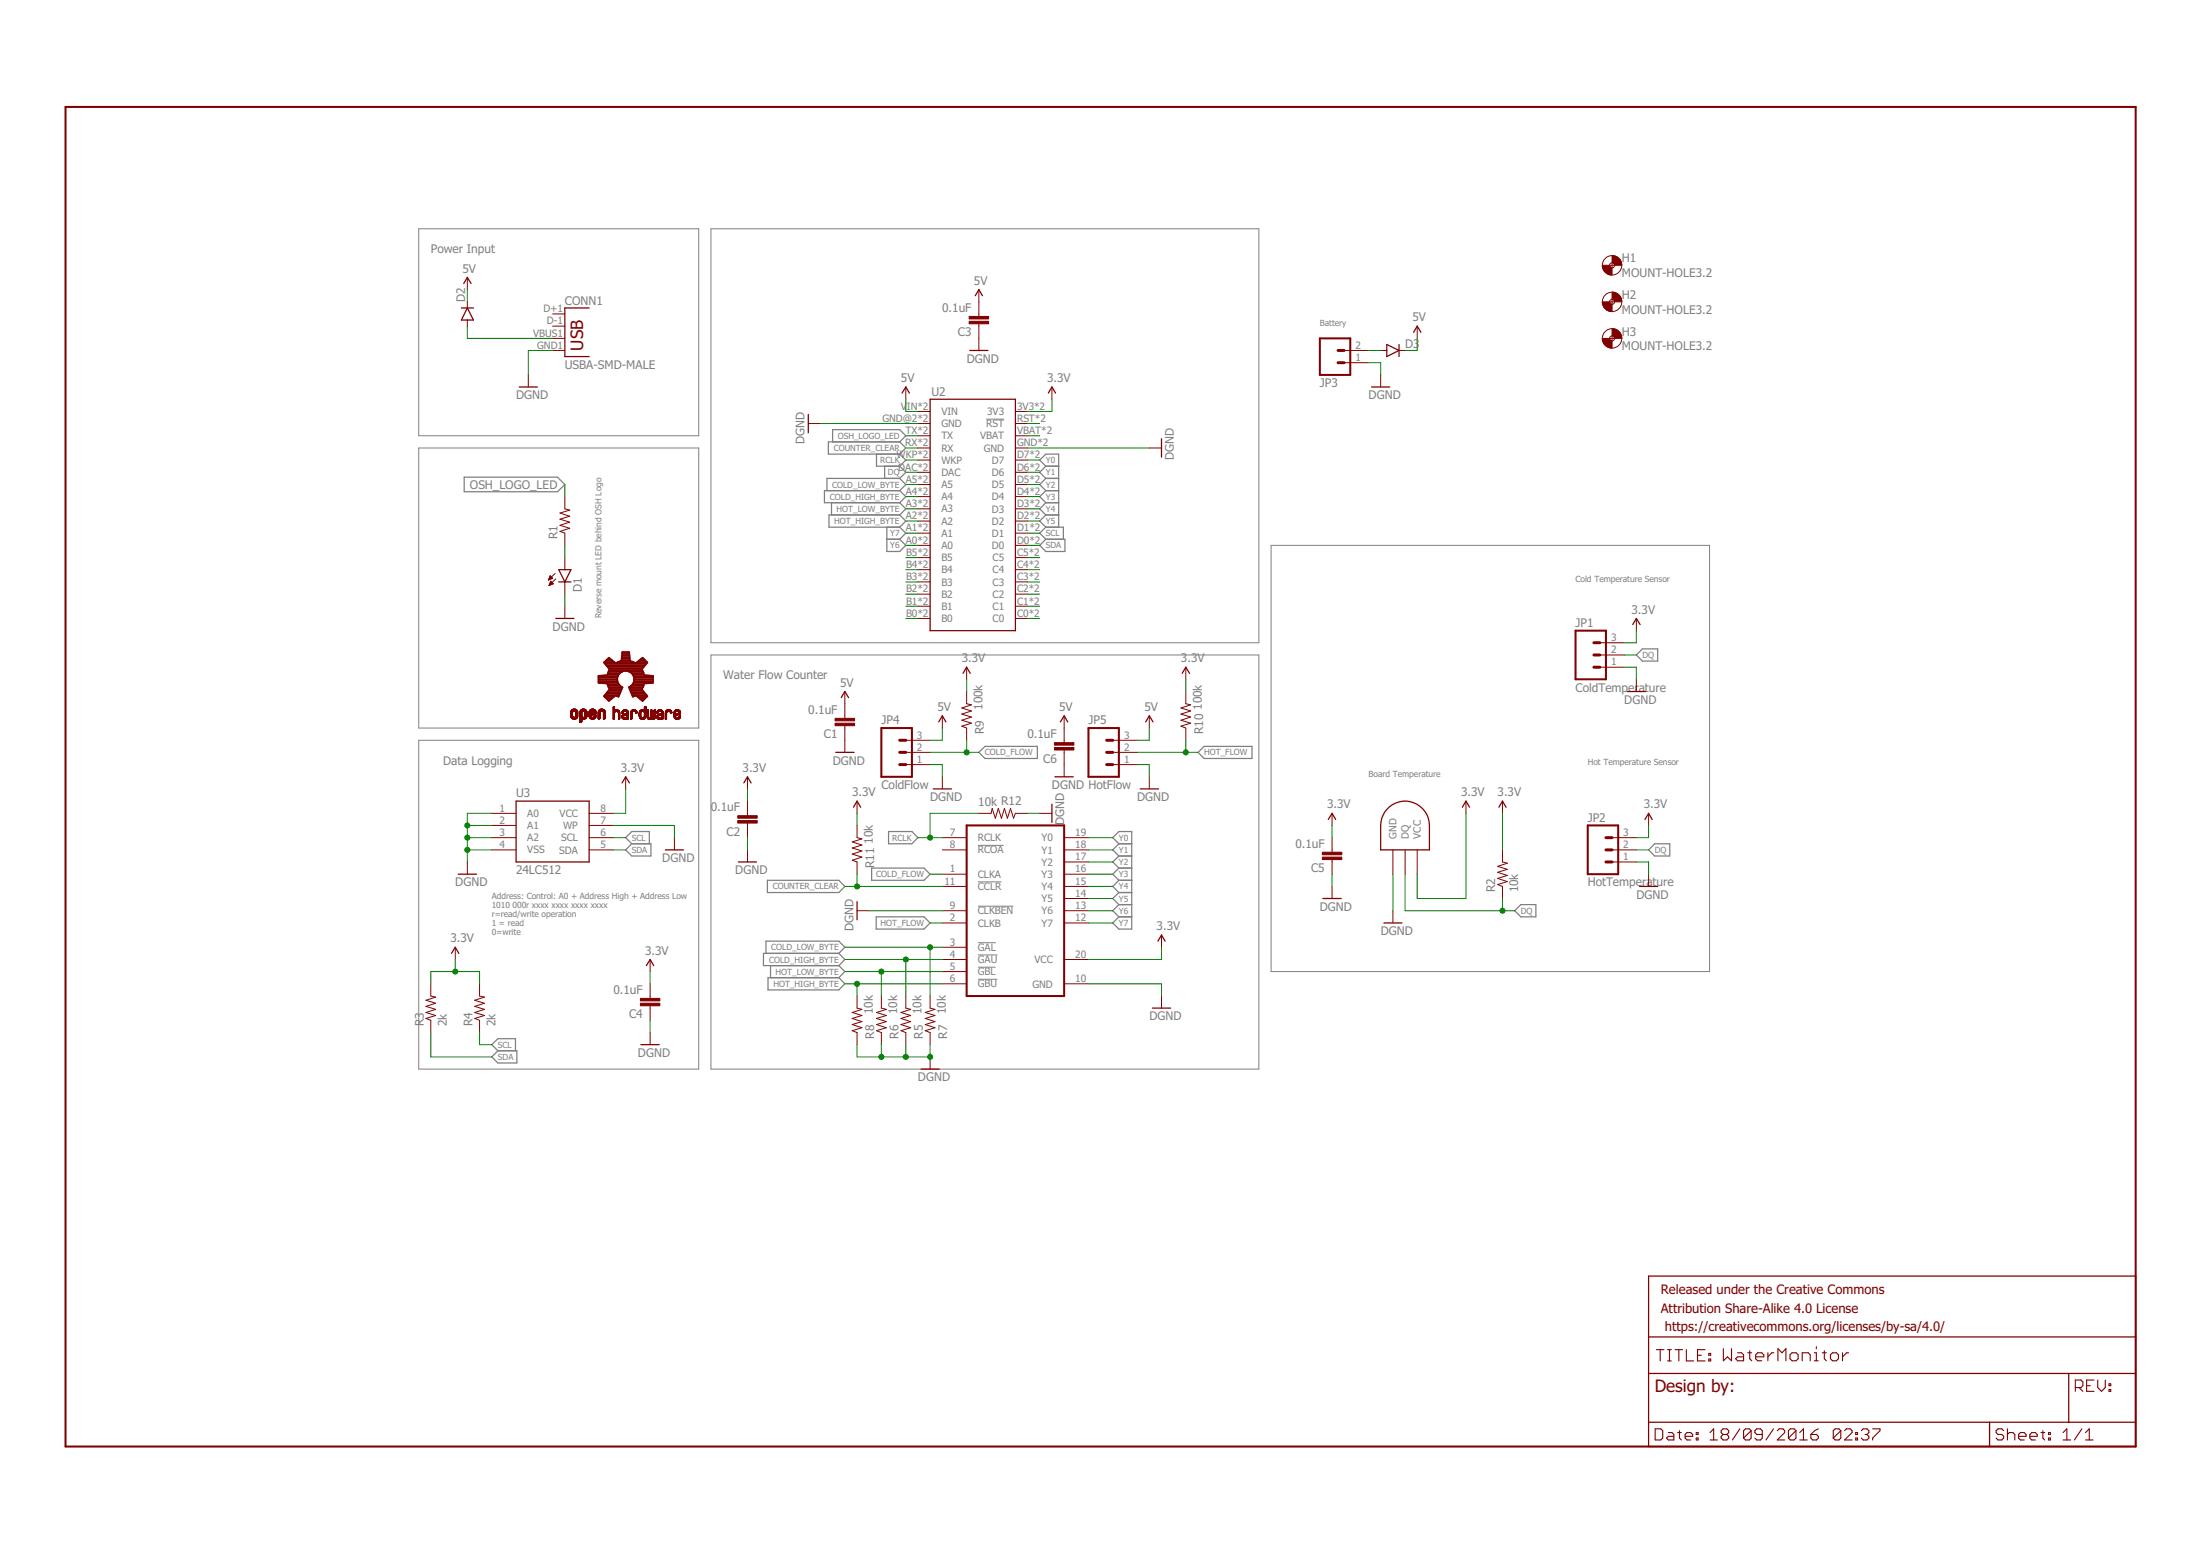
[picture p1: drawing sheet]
<svg xmlns="http://www.w3.org/2000/svg" width="297mm" height="210mm" viewBox="0 0 297 210" stroke-linecap="round" stroke-linejoin="round" font-family="sans-serif">
<g fill="none" stroke="#808080" stroke-width=".14">
<path d="M56.5 30.9h37.8v27.9h-37.8zM96 30.9h74v55.9h-74zM133.2 56.6h2.4M56.5 60.5h37.8v37.8h-37.8zM171.6 73.6h59.2v57.5h-59.2zM56.5 99.9h37.8v44.4h-37.8zM96 88.4h74v55.9h-74zM132 114.1h3.5M132 119h3.2M132 127.3h2.5M132 128.9h2.7M132 130.6h2.4"/>
<path d="M132 132.2h2.7M132 122.3h4.8"/>
</g>
<g fill="none" stroke="#808080" stroke-width=".17">
<path d="M112.4 59.6v-1.6h9.1l.8 .8-.8 .8M121.5 59.6h-9.7v1.7h9.7M121.5 59.6l.8 .9-.8 .8M62.7 64.4h12.6l1 1-1 1h-12.6zM112.3 67.9v1.6M118.3 61.3v1.6h3.2M119.4 62.9v1.7M119.7 72.8h1.8M119.7 71.2v3.2h1.8l.8-.8-.8-.8M121.5 69.5h-9.6v1.7h9.6M121.5 62.9l.8 .9-.8 .8M121.5 64.6h-9.8v1.6"/>
<path d="M121.5 64.6l.8 .8-.8 .8M121.5 66.2h-10.2v1.7h10.2M121.5 66.2l.8 .8-.8 .9M121.5 67.9l.8 .8-.8 .8M121.5 69.5l.8 .8-.8 .9M121.5 71.2l.8 .8-.8 .8M121.5 61.3l.8 .8-.8 .8M140.4 73.6l.8-.8h2.6v1.6h-2.6zM141.2 71.2l-.8 .8 .8 .8M141.2 71.2h2.4v1.6M141.2 64.6h1.7M141.2 62.9h1.7"/>
<path d="M141.2 62.9l-.8-.8 .8-.8h1.7v9.9M141.2 66.2h1.7M141.2 67.9h1.7M141.2 69.5h1.7M141.2 62.9l-.8 .9 .8 .8M141.2 64.6l-.8 .8 .8 .8M141.2 66.2l-.8 .8 .8 .9M141.2 67.9l-.8 .8 .8 .8M141.2 69.5l-.8 .8 .8 .9M220.9 88.4l.9-.8h2v1.6h-2zM84.5 114.7l.8-.8h2.6v1.6h-2.6zM85.3 113.9l-.8-.8 .8-.9h2.4v1.7"/>
<path d="M103.6 118.8h9.7l.8 .9-.8 .8h-9.7zM117.7 117.2h7.1l.8 .8-.8 .8h-7.1zM120 112.2h3.1l.8 .9-.8 .8h-3.1zM132.2 101.6l.8-.8h7.1v1.6h-7.1zM151.1 113.9h1.7M151.1 115.5h1.7M151.1 113.9l-.9-.8 .9-.9h1.7v13.2h-1.7l-.9-.8 .9-.8M151.1 118.8h1.7M151.1 117.2h1.7M151.1 113.9l-.9 .8 .9 .8M151.1 115.5l-.9 .9 .9 .8M151.1 117.2l-.9 .8 .9 .8"/>
<path d="M151.1 118.8l-.9 .9 .9 .8M161.8 101.6l.8-.8h6.4v1.6h-6.4zM223.4 113.9h2v1.6h-2l-.8-.8zM103.4 128.7v-1.7h9.9l.8 .9-.8 .8M103.7 132h9.6l.8 .8-.8 .8h-9.6zM104 130.3v1.7M113.3 128.7h-10.2v1.6h10.2M113.3 128.7l.8 .8-.8 .8M113.3 130.3l.8 .8-.8 .9M118.3 123.8h6.5l.8 .8-.8 .8h-6.5zM151.1 122.1h1.7M151.1 123.8h1.7"/>
<path d="M151.1 120.5h1.7M151.1 120.5l-.9 .8 .9 .8M151.1 122.1l-.9 .8 .9 .9M204.5 122.9l.8-.8h2.1v1.7h-2.1zM66.4 142.7l.8-.9h2.6v1.7h-2.6zM67.2 141.8l-.8-.8 .8-.8h2.4v1.6"/>
</g>
<g fill="none" stroke="#800000" stroke-width=".17">
<path d="M62.6 38.3l.5-.9 .5 .9M131.7 39.9l.5-.8 .5 .8M62.3 41.6h1.6M63.1 41.6l.8 1.6h-1.6zM70.1 52.2h2.5M79.5 41.6h-3.2v6.5h3.2M109.1 55.9v2.5M121.8 53.1l.5-.9 .5 .9M125.6 53.9h11.5v31.2h-11.5zM130.9 47.3h2.5M141.5 53.1l.5-.9 .5 .9M156.8 59.2v2.5"/>
<path d="M185.2 52.2h2.4M187.2 46.5l1.7 .8-1.7 .8zM188.9 46.5v1.6M190.9 44.9l.4-.9 .6 .9M75.4 76.9h1.7l-.8 1.6zM75.4 78.5h1.7M75 83.5h2.5M113.6 94.2l.5-.9 .5 .9M126.7 97.5l.5-.9 .5 .9M130 90.9l.5-.8 .5 .8M143.2 97.5l.5-.9 .5 .9M154.7 97.5l.5-.9 .5 .9"/>
<path d="M159.6 90.9l.5-.8 .5 .8M219.7 93.3h2.5M220.5 84.3l.4-.8 .5 .8M61.9 118h2.4M69.7 108.1h9.8v8.3h-9.8zM84 105.7l.5-.8 .5 .8M89.8 114.7h2.5M99.7 116.4h2.5M100.4 105.7l.5-.8 .5 .8M112.8 101.6h2.5M115.2 109l.5-.9 .5 .9M126 106.5h2.5"/>
<path d="M142 108.5v2.5M142.4 104.9h2.5M153.9 106.5h2.5M179.3 110.6l.6-.8 .4 .8M187.3 109.2a3.3 3.3 0 0 1 3.6-.8 3.3 3.3 0 0 1 2.1 3v3.3h-6.6v-3.3a3.3 3.3 0 0 1 .9-2.2zM197.4 109l.5-.9 .5 .9M202.4 109l.5-.9 .4 .9M221.4 119.7h2.4M222.1 110.6l.5-.8 .5 .8M61 128.7l.5-.8 .5 .8M87.3 130.3l.5-.8 .5 .8M115.7 121.7v2.5"/>
<path d="M155.6 136.1h2.5M156.3 127l.5-.8 .5 .8M178.6 121.3h2.5M186.8 124.6h2.5M86.5 141h2.5M124.4 144.3h2.4M222.6 172.3h65.8v23h-65.8zM222.6 185.4h65.8M222.6 192h65.8M222.6 180.5h65.8M268.6 192v3.3M279.3 185.4v6.6"/>
</g>
<g fill="none" stroke="#800000" stroke-width=".14">
<path d="M63.1 37.4v1.7M132.2 39.1v3.6M217.3 35.8h.7M217.7 35.5v.6M63.1 40.7v.9M63.1 43.2v.8M71.3 50.6v1.6M74.6 42.4h1.7M74.6 44h1.7M74.6 45.7h1.7M74.6 47.3h1.7M109.1 57.2h1.7"/>
<path d="M122.3 52.2v1.7M123.9 57.2h1.7M123.9 55.5h1.7M123.9 58.8h1.7M132.2 43.7v3.6M137.1 57.2h1.6M137.1 55.5h1.6M137.1 58.8h1.6M142 52.2v1.7M181.5 47.3h3.3M181.5 49h3.3M186.4 47.3h.8"/>
<path d="M186.4 50.6v1.6M188.9 47.3h.8M191.3 44v1.7M217.3 45.7h.7M217.3 40.7h.7M217.7 40.4v.7M217.7 45.3v.7M74 78.3h.1M74.1 78.2h.2M74.1 78.1h.3M74.1 79h.1M74.1 78.1h.5"/>
<path d="M74.2 78h.4M74.2 79h.1M74.2 77.9h.3M74.2 78.9h.3M74.2 78.8h.5M74.2 77.9h.2M74.3 77.8h.1M74.3 78.7h.4M74.3 77.7h.1M74.3 78.7h.3M74.3 77.7l-.3 .6M74.3 77.7l.3 .4-.6 .2"/>
<path d="M74.3 78.6h.2M74.3 78.5h.1M74.4 78.5l-.3 .5M74.4 78.5l.3 .3-.6 .2M74.4 78.5h.1M75 77.4l-1 .9M75 78.1l-.9 .9M76.3 67v1.7l.6 .2-1.3 .4 1.3 .4-1.3 .4 1.3 .4-1.3 .4 1.3 .4-1.3 .4 .7 .3v1.6M76.3 75.3v1.6M76.3 78.5v1.7M123.9 60.5h1.7M123.9 62.1h1.7"/>
<path d="M123.9 63.8h1.7M123.9 65.4h1.7M123.9 67h1.7M123.9 68.7h1.7M123.9 70.3h1.7M123.9 72h1.7M123.9 73.6h1.7M123.9 75.3h1.7M123.9 76.9h1.7M123.9 78.5h1.7M137.1 60.5h1.6M137.1 62.1h1.6"/>
<path d="M137.1 63.8h1.6M137.1 65.4h1.6M137.1 67h1.6M137.1 68.7h1.6M137.1 70.3h1.6M137.1 72h1.6M137.1 73.6h1.6M137.1 75.3h1.6M137.1 76.9h1.6M137.1 78.5h1.6M155.2 60.5h1.6M76.3 81.8v1.7"/>
<path d="M77.1 96.7l.3 .1M77.1 96.7h.2M77.1 96.6h.2M77.1 96.5h.2M77.1 96.4h.2M77.1 96.3h.2M77.1 96.2h.2M77.1 96.1h.2M77.1 96.1h.3M77.1 96.8h.4M77.1 96.8h.3M77.1 96h.3"/>
<path d="M77.1 96.8h.9M77.1 95.9h.8M77.2 96.9h.7M77.2 95.9h.7M77.2 97h.7M77.2 95.8h.7M77.2 95.8h.6M77.3 97h.5M77.3 95.8h.5M77.4 95.7h.3M77.4 97.1h.3M77.4 96h-.3"/>
<path d="M77.6 96h.4M77.7 96.8h.3M77.7 96.1h.3M77.7 96h.3M77.7 96.7h.3M77.7 96.6h.3M77.7 96.5h.3M77.7 96.4h.3M77.7 96.3h.3M77.7 96.2h.3M78 96.9h-.9M78 95.9l-.9 .1"/>
<path d="M78 96.8h-.4M78.3 97.5h.2M78.3 97.4h.2M78.3 97.3h.2M78.3 97.2h.2M78.3 97.1h.2M78.3 97.1h.3M78.3 97h.8M78.3 96.9h.8M78.3 96.9h.9M78.3 96.8h.9M78.3 96.8h.4"/>
<path d="M78.3 96.8h.3M78.3 96.7l.3 .1M78.3 96.7h.3M78.3 96.6h.2M78.3 96.5h.2M78.3 96.4h.2M78.3 96.3h.2M78.3 96.2h.2M78.3 96.1h.2M78.3 96.1h.3M78.3 97.5h.1M78.3 96h.3"/>
<path d="M78.4 95.9h.8M78.4 95.9h.7M78.4 95.8h.7M78.5 95.8h.6M78.5 97.5h-.2M78.5 95.8h.5M78.6 95.7h.4M78.6 97.1h.3M78.7 96h-.4M78.8 96.8h.4M78.9 96h.3M78.9 96.8h.3"/>
<path d="M79 96.7h.2M79 96.1h.2M79 96.6h.2M79 96.5h.2M79 96.4h.2M79 96.3h.2M79 96.2h.2M79 97h-.7M79.1 97h-.8M79.2 95.9l-.9 .1M79.5 96.8h.4M79.5 96.7l.3 .1"/>
<path d="M79.5 96.7h.3M79.5 96.6h.3M79.5 96.6h.4M79.5 96.5h.5M79.5 96.4h.7M79.5 96.4h.9M79.5 96.3h.3M79.5 96.2h.3M79.5 96.1h.3M79.5 96h.4M79.6 96.8h.3M79.6 96.8h.8"/>
<path d="M79.6 96h.9M79.6 95.9h.8M79.6 96.9h.8M79.7 96.9h.6M79.7 95.9h.7M79.7 97h.6M79.7 95.8h.6M79.8 97h.4M79.8 95.8h.4M79.8 96.2h-.3M79.8 96.3h.7M79.8 95.7h.4"/>
<path d="M79.9 97.1h.2M79.9 96h-.3M79.9 96.6h-.4M79.9 96.3h.6M80 96.2h.5M80.1 96.5h-.6M80.1 96.2h.4M80.1 96h.4M80.2 96.8h.3M80.2 96.2h.3M80.2 96.1h.3M80.2 96h.3"/>
<path d="M80.2 96.5h-.7M80.2 96.7h.3M80.2 96.6h.3M80.3 96.5h.2M80.3 96.4h-.8M80.4 96.9h-.8M80.5 96.8h-.4M80.5 96.3l-1 .1M80.5 96.7l-.3 .1M80.8 97h.2M80.8 96.9h.2M80.8 96.8h.2"/>
<path d="M80.8 96.7h.2M80.8 96.6h.2M80.8 96.5h.2M80.8 96.4h.2M80.8 96.3h.2M80.8 96.2h.2M80.8 96.1h.2M80.8 97.1h.1M80.8 96h.3M80.9 95.9h.8M80.9 95.9h.7M80.9 95.8h.7"/>
<path d="M80.9 95.8h.6M81 95.8h.5M81 97h-.2M81.1 96.1h-.3M81.1 95.7h.3M81.2 96h-.4M81.3 96h.4M81.4 96h.3M81.4 96.1h.3M81.5 97h.2M81.5 96.9h.2M81.5 96.8h.2"/>
<path d="M81.5 96.7h.2M81.5 96.6h.2M81.5 96.5h.2M81.5 96.4h.2M81.5 96.3h.2M81.5 96.2h.2M81.5 97.1h.1M81.7 97h-.2M81.7 95.9l-.9 .1M82.8 97.1h.1M82.8 95.5h.2M82.8 97h.2"/>
<path d="M82.8 96.9h.2M82.8 96.8h.2M82.8 96.7h.2M82.8 96.6h.2M82.8 96.5h.2M82.8 96.4h.2M82.8 96.3h.2M82.8 96.2h.2M82.8 96.1h.2M82.8 96h.3M82.8 95.9h.8M82.8 95.9h.7"/>
<path d="M82.8 95.8h.6M82.8 95.8h.2M82.8 95.7h.2M82.8 95.6h.2M82.8 95.4h.2M82.9 95.4h.1M83 97h-.2M83.1 96.1h-.3M83.1 95.8h.3M83.2 96h-.4M83.3 96h.3M83.4 96h.2"/>
<path d="M83.4 96.1h.3M83.5 96.2h.2M83.5 97.1h.1M83.5 97h.2M83.5 96.9h.2M83.5 96.8h.2M83.5 96.7h.2M83.5 96.6h.2M83.5 96.5h.2M83.5 96.4h.2M83.5 96.3h.2M83.6 95.9l-.8 .1"/>
<path d="M83.7 97h-.2M84 96.9h.2M84 96.8h.2M84 96.7h.2M84 96.3h.1M84 96.2h.1M84 96.2h.2M84 96.9h.5M84 96.6h.3M84 96.1h.2M84 96h.3M84 97h.5"/>
<path d="M84 96.5h.5M84.1 96h.7M84.1 97h.5M84.1 96.3h-.1M84.1 95.9h.6M84.2 96.7l-.2 .1M84.2 95.9h.5M84.2 97.1h.3M84.2 95.8h.4M84.2 96.4h.7M84.3 96.6h-.3M84.3 97.1h.1"/>
<path d="M84.3 95.8h.2M84.4 97.1h.1M84.4 96.4h.5M84.4 96h-.4M84.4 96.6h-.4M84.5 96h.3M84.5 96.3h.4M84.6 96.1h.2M84.6 96h.2M84.6 96.5h-.5M84.6 96.3h.3M84.6 96.2h.3"/>
<path d="M84.6 96.5h.3M84.7 97h.2M84.7 96.9h.2M84.7 96.8h.2M84.7 96.7h.2M84.7 96.6h.2M84.7 96.5h.2M84.7 96.2h.2M84.8 97.1h-.1M84.8 97h-.1M84.9 96.5h-.8M85.1 97.1h.1"/>
<path d="M85.1 97h.2M85.1 96.9h.2M85.1 96.8h.2M85.1 96.7h.2M85.1 96.6h.2M85.1 96.5h.2M85.1 96.4h.2M85.1 96.3h.2M85.1 96.2h.2M85.2 96.1h.2M85.2 96h.2M85.2 96h.8"/>
<path d="M85.3 95.9h.6M85.3 97h-.2M85.3 95.9h.5M85.4 96.1h-.3M85.4 95.8h.4M85.4 96.1h-.2M85.5 95.8h.2M85.6 96h-.4M85.6 96h.4M85.7 96h.3M85.7 96.1h.3M85.8 96.1h.2"/>
<path d="M85.8 96.2h.2M85.9 96.3h.1M86 96.2h-.2M86.3 96.7h.2M86.3 96.6h.2M86.3 96.5h.2M86.3 96.4h.2M86.3 96.3h.2M86.3 96.2h.2M86.3 96.8h.2M86.3 96.8h.3M86.3 96.1h.3"/>
<path d="M86.4 96.9h.7M86.4 96.9h.2M86.4 96h.2M86.4 97h.7M86.4 95.9h.8M86.5 97h.6M86.5 97h.5M86.5 95.9h.7M86.5 96.1h-.2M86.6 95.8h.6M86.6 97.1h.4M86.6 96.1h-.3"/>
<path d="M86.6 95.8h.3M86.7 97.1h.1M86.7 96h-.3M86.8 97.1h.1M86.8 96h.4M86.9 96.1h.3M86.9 96h.3M86.9 96.8h.3M87 96.1h.2M87 96.8h.2M87 96.7h.2M87 96.6h.2"/>
<path d="M87 96.5h.2M87 96.4h.2M87 96.3h.2M87 96.2h.2M87 95.8h.2M87 95.7h.2M87 95.6h.2M87 95.5h.2M87 95.4h.2M87.1 95.4h.1M87.2 96.9h-.3M87.2 96.8h-.2"/>
<path d="M87.2 96.7l-.2 .1M87.2 95.9l-.8 .1M87.4 96.8h.2M87.4 96.7h.2M87.4 96.6h.2M87.4 96.5h.2M87.4 96.4h.2M87.4 96.3h.2M87.4 96.2h.2M87.4 96.1h.2M87.4 96h.2M87.4 95.9h.2"/>
<path d="M87.4 96.9h1.1M87.4 96.9h.2M87.4 97h1M87.4 96.9h1M87.5 97h.9M87.5 95.8h.1M87.5 97.1h.4M87.7 97.1h.1M87.8 96.9h.3M87.8 96.8h.2M87.8 96.7h.2M87.8 96.6h.2"/>
<path d="M87.8 96.5h.2M87.8 96.4h.2M87.8 96.3h.2M87.8 96.2h.2M87.8 96.1h.2M87.8 96h.2M87.8 95.9h.2M87.9 95.9h.1M87.9 95.8h.1M88 97.1h.3M88.2 97.1h.1M88.2 96.9h.3"/>
<path d="M88.3 96.8h.2M88.3 96.7h.2M88.3 96.6h.2M88.3 96.5h.2M88.3 96.4h.2M88.3 96.3h.2M88.3 96.2h.2M88.3 96.1h.2M88.3 96h.2M88.3 95.9h.2M88.4 95.8h.1M88.6 96.8h.3"/>
<path d="M88.6 96.7h.3M88.7 96.9h.2M88.7 96.8h.2M88.7 96.3h.1M88.7 96.2h.2M88.7 96.1h.2M88.7 96.9h.5M88.7 96.6h.3M88.7 96h.3M88.7 97h.5M88.7 96.5h.5M88.8 96h.7"/>
<path d="M88.8 97h.4M88.8 96.3h-.1M88.8 95.9h.6M88.9 97.1h.3M88.9 96.2h-.2M88.9 95.9h.5M88.9 96.7h-.3M88.9 96.4h.6M88.9 95.8h.4M88.9 96.6h-.2M88.9 96.1h-.2M89 95.8h.2"/>
<path d="M89 97.1h.1M89 96.4h.5M89 96h-.3M89.1 97.1h.1M89.1 96.4h.4M89.1 96.6h-.4M89.1 96h.4M89.2 96.3h.3M89.2 96h.3M89.3 96.1h.2M89.3 96.5h-.5M89.3 96.3h.2"/>
<path d="M89.3 96.5h.2M89.3 96.2h.2M89.4 97h.1M89.4 96.9h.1M89.4 96.8h.1M89.4 96.7h.1M89.4 96.6h.1M89.4 96.5h.1M89.4 96.2h.1M89.5 97.1h-.1M89.5 97h-.1M89.5 96.5h-.7"/>
<path d="M89.8 97.1h.1M89.8 97h.2M89.8 96.9h.2M89.8 96.8h.2M89.8 96.7h.2M89.8 96.6h.2M89.8 96.5h.2M89.8 96.4h.2M89.8 96.3h.2M89.8 96.2h.2M89.9 97.1h.1M89.9 96.1h.2"/>
<path d="M89.9 96h.2M89.9 96h.7M90 95.9h.6M90 97h-.2M90 95.9h.5M90 96.2h-.2M90.1 95.8h.4M90.1 96.1h-.2M90.1 95.8h.3M90.2 96h-.3M90.3 96h.4M90.4 96h.3"/>
<path d="M90.4 96.1h.3M90.5 96.1h.2M90.5 96.2h.2M90.5 96.3h.1M90.5 96.3h.2M90.7 96.2h-.2M91 96.7h.2M91 96.6h.3M91 96.5h.5M91 96.4h.7M91 96.4h.8M91 96.4h.2"/>
<path d="M91 96.3h.2M91 96.2h.2M91 96.8h.2M91 96.1h.2M91 96.9h.3M91 96.8h.3M91.1 96.9h.7M91.1 96h.2M91.1 97h.7M91.1 95.9h.7M91.1 97h.6M91.2 97h.5"/>
<path d="M91.2 95.9h.5M91.2 97.1h.4M91.2 95.8h.5M91.3 96.6h-.3M91.3 96.1h-.3M91.3 95.8h.2M91.4 96.4h.4M91.4 96.4h.5M91.4 96h-.3M91.4 97.1h.1M91.4 96.6h-.4M91.5 96.3h.4"/>
<path d="M91.5 96h.3M91.6 96.5h-.6M91.6 96.3h.3M91.6 96h.2M91.6 96.1h.3M91.6 96.8h.3M91.6 96.2h.3M91.7 96.8h.2M91.7 96.5h-.7M91.7 96.1h.2M91.7 96.7h.2M91.7 96.2h.2"/>
<path d="M91.7 96.6h.2M91.8 96.6h.1M91.8 95.9l-.7 .1M91.8 96.9h-.2M114.1 93.3v3.7M114.1 97.9v3.7M122.3 99.9h3.3M123.9 80.2h1.7M123.9 81.8h1.7M123.9 83.5h1.7M127.2 96.6v1.7M130.5 93.3v1.7l.7 .1-1.3 .5 1.3 .4-1.3 .4 1.3 .4-1.3 .4 1.3 .4-1.3 .4 .6 .3v1.6"/>
<path d="M130.5 90.1v1.6M137.1 80.2h1.6M137.1 81.8h1.6M137.1 83.5h1.6M143.7 96.6v3.6M150.2 99.9h3.3M155.2 96.6v1.7M160.1 93.3v1.7l.7 .1-1.4 .5 1.4 .4-1.4 .4 1.4 .4-1.4 .4 1.4 .4-1.4 .4 .7 .3v1.6M160.1 90.1v1.6M216 90.1h3.3M216 88.4h3.3M216 86.8h3.3"/>
<path d="M220.9 83.5v1.6M220.9 91.7v1.6M63.1 116.4v1.6M66.4 114.7h3.3M66.4 111.4h3.3M66.4 109.8h3.3M66.4 113.1h3.3M79.5 114.7h3.3M79.5 111.4h3.3M79.5 109.8h3.3M79.5 113.1h3.3M84.5 104.9v1.6"/>
<path d="M91.1 113.1v1.6M100.9 104.9v1.6M100.9 108.1v2M100.9 111.1v2M100.9 114.7v1.7M115.7 108.1v1.7M115.7 111.4v1.7l.7 .1-1.3 .4 1.3 .5-1.3 .4 1.3 .4-1.3 .4 1.3 .4-1.3 .4 .6 .3v1.6M122.3 103.2h3.3M122.3 101.6h3.3M127.2 114.7h3.3M127.2 113.1h3.3M127.2 118h3.3"/>
<path d="M127.2 119.7h3.3M127.2 104.9v1.6M132.2 109.8h1.6l.2-.7 .4 1.3 .4-1.3 .4 1.3 .4-1.3 .4 1.3 .4-1.3 .4 1.3 .3-.6h1.6M140.4 109.8h1.6M143.7 114.7h3.3M143.7 113.1h3.3M143.7 116.4h3.3M143.7 118h3.3M143.7 119.7h3.3M143.7 101.2v3.7M150.2 103.2h3.3M150.2 101.6h3.3"/>
<path d="M155.2 104.9v1.6M179.9 109.8v1.6M179.9 113.1v1.9M179.9 116v2M179.9 119.7v1.6M188.1 114.7v3.3M189.7 114.7v3.3M191.3 114.7v3.3M197.9 108.1v1.7M202.9 108.1v1.7M202.9 114.7v1.7l.6 .1-1.3 .4 1.3 .4-1.3 .5 1.3 .4-1.3 .4 1.3 .4-1.3 .4 .7 .3v1.6M217.7 114.7h3.2"/>
<path d="M217.7 113.1h3.2M217.7 116.4h3.2M222.6 109.8v1.6M222.6 118v1.7M58.2 132.8v1.7l.6 .1-1.3 .4 1.3 .4-1.3 .4 1.3 .4-1.3 .5 1.3 .4-1.3 .4 .7 .2v1.7M61.5 127.9v1.6M64.7 132.8v1.7l.7 .1-1.3 .4 1.3 .4-1.3 .4 1.3 .4-1.3 .5 1.3 .4-1.3 .4 .6 .2v1.7M87.8 129.5v1.6M87.8 132.8v2M87.8 135.8v1.9M87.8 139.4v1.6M115.7 122.9h1.7"/>
<path d="M115.7 134.5v1.6l.7 .1-1.3 .5 1.3 .4-1.3 .4 1.3 .4-1.3 .4 1.3 .4-1.3 .4 .6 .3v1.6M119 134.5v1.6l.7 .1-1.4 .5 1.4 .4-1.4 .4 1.4 .4-1.4 .4 1.4 .4-1.4 .4 .7 .3v1.6M122.3 134.5v1.6l.7 .1-1.4 .5 1.4 .4-1.4 .4 1.4 .4-1.4 .4 1.4 .4-1.4 .4 .7 .3v1.6M125.6 134.5v1.6l.6 .1-1.3 .5 1.3 .4-1.3 .4 1.3 .4-1.3 .4 1.3 .4-1.3 .4 .7 .3v1.6M127.2 124.6h3.3M127.2 127.9h3.3M127.2 129.5h3.3M127.2 131.1h3.3M127.2 132.8h3.3M127.2 122.9h3.3M143.7 124.6h3.3M143.7 129.5h3.3"/>
<path d="M143.7 132.8h3.3M143.7 122.9h3.3M143.7 121.3h3.3M156.8 126.2v1.7M156.8 134.5v1.6M188.1 122.9v1.7M125.6 142.7v1.6"/>
<circle cx="217.7" cy="35.8" r="1.31"/>
<circle cx="217.7" cy="35.8" r=".34"/>
<circle cx="217.7" cy="45.7" r="1.31"/>
<circle cx="217.7" cy="40.7" r="1.31"/>
<circle cx="217.7" cy="45.7" r=".34"/>
<circle cx="217.7" cy="40.7" r=".34"/>
</g>
<g fill="#800000" stroke="#800000" stroke-width=".14">
<path d="M217.7 34.5a1.3 1.3 0 0 1 1.3 1.3h-1l-.1-.2-.2-.1z" fill-rule="evenodd"/>
<path d="M216.3 35.8h1a.29 .29 0 0 0 .4 .3v1a1.3 1.3 0 0 1-1.4-1.3z" fill-rule="evenodd"/>
<path d="M217.7 39.4a1.3 1.3 0 0 1 1.3 1.3h-1l-.1-.2-.2-.1z" fill-rule="evenodd"/>
<path d="M216.3 40.7h1a.29 .29 0 0 0 .4 .4v1a1.3 1.3 0 0 1-1.4-1.4z" fill-rule="evenodd"/>
<path d="M217.7 44.4a1.3 1.3 0 0 1 1.3 1.3h-1l-.1-.3-.2-.1z" fill-rule="evenodd"/>
<path d="M216.3 45.7h1a.29 .29 0 0 0 .4 .3v1a1.3 1.3 0 0 1-1.4-1.3z" fill-rule="evenodd"/>
</g>
<g fill="#800000" stroke="#800000" stroke-width=".14">
<path d="M130.9 42.7h2.6v.4h-2.6z"/>
<path d="M130.9 43.4h2.6v.3h-2.6z"/>
<path d="M99.6 110.1h2.6v.3h-2.6z"/>
<path d="M99.6 110.8h2.6v.3h-2.6z"/>
<path d="M86.5 134.8h2.6v.3h-2.6z"/>
<path d="M86.5 135.4h2.6v.4h-2.6z"/>
<path d="M178.5 115h2.7v.4h-2.7z"/>
<path d="M178.5 115.7h2.7v.3h-2.7z"/>
<path d="M112.8 97h2.6v.3h-2.6z"/>
<path d="M112.8 97.6h2.6v.4h-2.6z"/>
<path d="M142.4 100.2h2.6v.4h-2.6z"/>
<path d="M142.4 100.9h2.6v.3h-2.6z"/>
</g>
<g fill="none" stroke="#800000" stroke-width=".25">
<path d="M80.8 91.9h2.6M80.8 91.7h2.5M80.8 91.5h2.5M80.8 91.3h2.6M80.8 92.2h2.6M81.6 89.4h1.3M81.6 93.9h1.5M81.7 94.1h1.1M81.7 89.6h5.6M81.8 93.7h1.9M81.9 89.2h.8M81.9 89.8h5.2"/>
<path d="M81.9 94.3h.7M82 93.5h1.8M82 92.4h1.5M82 91.1h1.5M82 90h4.9M82.1 88.9h.3M82.1 90.9l.2-.5-.7-1 .6-.6 .9 .7 .8-.3 .1-1.2h.9l.1 1.2 .8 .3 1-.7 .6 .6-.8 1 .3 .5M82.1 90.9l-.1 .2-1.2 .1v1l1.2 .1 .2 .5M82.1 90.9h1.6M82.1 94.5h.2M82.1 92.6h1.6M82.2 93.2h1.6"/>
<path d="M82.2 90.7h1.8M82.2 92.8h1.8M82.2 90.2h4.5M82.3 90.4h4.4M82.3 93h1.6M83.2 93.9h.4M83.3 91.5a1.15 1.15 0 0 0 .7 1.3l-.5 1.2-.4-.1-.9 .7-.6-.6 .7-1-.1-.2M83.5 89.4h2M83.9 89.2h1.1M83.9 88.9h1.1M84 88.7h1M84 88.5h1"/>
<path d="M84 88.3h1M84 88.1h.9M84.9 92.8h1.9M85 90.7a1.16 1.16 0 0 0-1.7 .8M85 90.7l.3 .2M85 90.7h1.8M85 93h1.7M85.1 93.2h1.7M85.2 93.5h1.8M85.2 92.6h1.7M85.3 90.9l.2 .3 .1 .3M85.3 90.9h1.6"/>
<path d="M85.3 93.7h1.8M85.4 93.9h.4M85.4 92.4h1.5M85.4 91.1h1.6M85.5 92.2h2.6M85.6 91.3h2.6M85.6 91.5v.6a1.13 1.13 0 0 1-.7 .7l.5 1.2 .4-.1 1 .7 .6-.6-.8-1 .2-.2M85.6 91.9h2.6M85.6 91.5h2.6M85.6 91.7h2.6M85.9 93.9h1.4M86 89.4h1.3"/>
<path d="M86.1 94.1h1.2M86.3 89.2h.8M86.4 94.3h.7M86.6 88.9h.3M86.6 94.5h.2M86.9 90.9l.1 .2 1.2 .1v1l-1.2 .1-.2 .5"/>
</g>
<path d="M8.8 14.4h279.6v180.9h-279.6zM178.2 45.7h4.1v4.9h-4.1zM119 98.3h4.1v6.6h-4.1zM147 98.3h4.1v6.6h-4.1zM212.7 85.1h4.1v6.6h-4.1zM130.5 111.4h13.2v23.1h-13.2zM214.4 111.4h4.1v6.6h-4.1z" fill="none" stroke="#800000" stroke-width=".28"/>
<g fill="none" stroke="#800000" stroke-width=".4">
<path d="M180.7 49h.8M180.7 47.3h.8M121.5 99.9h.8M149.4 99.9h.8M215.2 86.8h.8M215.2 88.4h.8M215.2 90.1h.8M121.5 101.6h.8M121.5 103.2h.8M149.4 101.6h.8M149.4 103.2h.8M216.8 113.1h.9"/>
<path d="M216.8 114.7h.9M216.8 116.4h.9"/>
</g>
<g fill="none" stroke="#800000" stroke-width=".15">
<path d="M223.5 192.9h.7l.3 .2v1l-.3 .3h-.7zM223.6 182.2h1.1M224.2 182.2v1.5M225.1 182.2h.6M225.1 183.7h.6M225.3 193.4h.4l.3 .2v.8h-.7l-.3-.3 .3-.2h.7M225.4 182.2v1.5M226.2 182.2h1M226.5 193.4h.5M226.7 182.2v1.5M226.8 193.1v1l.2 .3M227.5 193.9h1v-.3l-.2-.2h-.5l-.3 .2v.5l.3 .3h.5"/>
<path d="M227.7 182.2v1.5h1M229 194.1h.3v.3h-.3zM229 193.4h.3v.2h-.3zM229.2 182.9h.5M230.2 182.2h-1v1.5h1M230.7 183.5h.3v.2h-.3zM230.7 182.7h.3v.2h-.3zM230.9 194.4h1M230.9 193.4l.5-.5v1.5M232.6 193.6l-.2 .3v.2l.2 .3h.6l.2-.3v-.2l-.2-.3M232.6 193.6l-.2-.2v-.3l.2-.2h.6l.2 .2v.3l-.2 .2M232.6 193.6h.6"/>
<path d="M232.7 182.1v1.6l.5-.5 .6 .5v-1.6M234.6 182.6h.5l.3 .3v.8h-.8l-.3-.3 .3-.2h.8M234.9 192.9l-1 1.5M236 182.6h.5M236.2 182.3v1.1l.3 .3M236.4 193.1v1l-.2 .3h-.5l-.3-.3M236.4 193.1l-.2-.2h-.5l-.3 .2v1M236.4 193.1l-1 1M237 183.2h1.1v-.3l-.2-.3h-.6l-.3 .3v.5l.3 .3h.6M237.9 193.6h-.7l-.3-.2v-.3l.3-.2h.5l.2 .2v1l-.2 .3h-.5l-.3-.3M238.7 182.6v1.1M239.5 192.9l-1.1 1.5"/>
<path d="M239.5 182.6h-.3l-.5 .6M240 193.1l.2-.2h.5l.3 .2v.3l-1 1h1M240.1 183.7v-1.6l.5 .5 .5-.5v1.6M241.7 182.9l.3-.3h.5l.3 .3v.5l-.3 .3h-.5l-.3-.3zM242.5 193.1v1l-.3 .3h-.5l-.2-.3M242.5 193.1l-.3-.2h-.5l-.2 .2v1M242.5 193.1l-1 1M243 194.4h1M243 193.4l.5-.5v1.5M243.3 183.7v-1.1h.8l.3 .3v.8M244.5 193.6h.8l.2 .3v.2l-.2 .3h-.5l-.3-.3zM245 183.7h.5"/>
<path d="M245 182.6h.2v1.1M245.2 181.8v.3M245.5 192.9l-.5 .2-.5 .5M246 182.6h.6M246.3 182.3v1.1l.3 .3M247.1 182.9l.3-.3h.5l.3 .3v.5l-.3 .3h-.5l-.3-.3zM248.5 193.1v1l-.2 .3h-.5l-.3-.3M248.5 193.1l-.2-.2h-.5l-.3 .2v1M248.5 193.1l-1 1M248.8 182.6v1.1M249 193.1l.3-.2h.5l.3 .2v.3l-1.1 1h1.1M249.6 182.6h-.3l-.5 .6"/>
<path d="M250.5 194.1h.3v.3h-.3zM250.5 193.4h.3v.2h-.3zM251.3 193.1l.3-.2h.5l.2 .2v.3l-.2 .2M251.8 193.6h.3M252.1 193.6l.2 .3v.2l-.2 .3h-.5l-.3-.3M252.8 192.9h1v.2l-1 1v.3M270.5 193.1l-.2-.2h-.5l-.3 .2v.3l.3 .2h.5l.2 .3v.2l-.2 .3h-.5l-.3-.3M271 193.6l.3-.2h.5l.2 .2v.8M271 192.9v1.5M272.5 193.9h1.1v-.3l-.3-.2h-.5l-.3 .2v.5l.3 .3h.5M274.1 193.9h1v-.3l-.3-.2h-.5l-.2 .2v.5l.2 .3h.5M275.6 193.4h.5"/>
<path d="M275.8 193.1v1l.3 .3M276.6 194.1h.2v.3h-.2zM276.6 193.4h.2v.2h-.2zM278.6 194.4h1M278.6 193.4l.5-.5v1.5M280.2 187.3h.8l.2-.3v-.5l-.2-.2h-.8v1.5M280.7 187.3l.5 .5M281.1 192.9l-1 1.5M281.6 194.4h1M281.6 193.4l.5-.5v1.5M281.7 187h.5M282.7 186.3h-1v1.5h1"/>
<path d="M283.2 186.3v1l.5 .5 .5-.5v-1M284.8 187.6h.2v.2h-.2zM284.8 186.8h.2v.2h-.2z"/>
</g>
<g fill="none" stroke="#008000" stroke-width=".14">
<path d="M63.1 39.1v1.6M63.1 44v1.7h11.5M74.6 47.3h-3.3v3.3M110.8 57.2h13.1M122.3 53.9v1.6h1.6M122.3 58.8h1.6M138.7 57.2h1.7M138.7 58.8h1.7M142 53.9v1.6h-3.3M184.8 47.3h1.6M184.8 49h1.6v1.6M191.3 45.7v1.6h-1.6"/>
<path d="M76.3 65.4v1.6M76.3 73.6v1.7M122.3 60.5h1.6M122.3 75.3h1.6M122.3 76.9h1.6M122.3 78.5h1.6M122.3 73.6h1.6M122.3 72h1.6M122.3 63.8h1.6M122.3 65.4h1.6M122.3 67h1.6M122.3 68.7h1.6"/>
<path d="M122.3 70.3h1.6M122.3 62.1h1.6M138.7 60.5h16.5M138.7 75.3h1.7M138.7 76.9h1.7M138.7 78.5h1.7M138.7 73.6h1.7M138.7 72h1.7M138.7 63.8h1.7M138.7 65.4h1.7M138.7 67h1.7M138.7 68.7h1.7"/>
<path d="M138.7 70.3h1.7M138.7 62.1h1.7M76.3 80.2v1.6M122.3 80.2h1.6M122.3 83.5h1.6M122.3 81.8h1.6M127.2 98.3v1.6h-1.6M130.5 91.7v1.6M130.5 99.9v1.7M138.7 80.2h1.7M138.7 83.5h1.7M138.7 81.8h1.7"/>
<path d="M155.2 98.3v1.6h-1.7M160.1 91.7v1.6M160.1 99.9v1.7M219.3 90.1h1.6v1.6M219.3 88.4h1.6M220.9 85.1v1.7h-1.6M63.1 114.7h3.3M63.1 111.4h3.3M63.1 113.1h3.3M66.4 109.8h-3.3v6.6M82.8 114.7h1.7M82.8 111.4h8.3v1.7"/>
<path d="M82.8 113.1h1.7M84.5 106.5v3.3h-1.7M100.9 106.5v1.6M100.9 113.1v1.6M114.1 119.7h13.1M115.7 109.8v1.6M115.7 118v1.7M123.9 113.1h3.3M125.6 103.2h1.6v1.7M125.6 118h1.6M125.6 101.6h6.6M132.2 109.8h-6.6v3.3"/>
<path d="M138.7 109.8h1.7M147 116.4h3.2M147 114.7h3.2M147 113.1h3.2M147 118h3.2M147 119.7h3.2M153.5 103.2h1.7v1.7M153.5 101.6h8.3M179.9 111.4v1.7M179.9 118v1.7M188.1 118v4.9M189.7 118v4.9h14.8"/>
<path d="M197.9 109.8v11.5h-6.6v-3.3M202.9 109.8v4.9M220.9 116.4h1.7v1.6M220.9 114.7h1.7M222.6 111.4v1.7h-1.7M58.2 139.4v3.3h8.2M58.2 132.8v-1.7h6.5v1.7M61.5 129.5v1.6M64.7 139.4v1.6h1.7M87.8 131.1v1.7M87.8 137.7v1.7M114.1 132.8h13.1"/>
<path d="M114.1 131.1h13.1M114.1 129.5h13.1M114.1 127.9h13.1M115.7 132.8v1.7M117.4 122.9h9.8M119 131.1v3.4M122.3 129.5v5M125.6 127.9v6.6M125.6 124.6h1.6M147 132.8h9.8v1.7M147 122.9h3.2M147 121.3h3.2"/>
<path d="M147 124.6h3.2M156.8 127.9v1.6h-9.8M202.9 121.3v1.6M115.7 141v1.7h9.9v-1.7M119 141v1.7M122.3 141v1.7"/>
</g>
<g fill="#008000" stroke="#008000" stroke-width=".14">
<circle cx="63.1" cy="111.4" r=".34"/>
<circle cx="63.1" cy="113.1" r=".34"/>
<circle cx="63.1" cy="114.7" r=".34"/>
<circle cx="125.6" cy="142.7" r=".34"/>
<circle cx="119" cy="142.7" r=".34"/>
<circle cx="122.3" cy="142.7" r=".34"/>
<circle cx="61.5" cy="131.1" r=".34"/>
<circle cx="202.9" cy="122.9" r=".34"/>
<circle cx="130.5" cy="101.6" r=".34"/>
<circle cx="160.1" cy="101.6" r=".34"/>
<circle cx="115.7" cy="119.7" r=".34"/>
<circle cx="125.6" cy="127.9" r=".34"/>
<circle cx="122.3" cy="129.5" r=".34"/>
<circle cx="119" cy="131.1" r=".34"/>
<circle cx="115.7" cy="132.8" r=".34"/>
<circle cx="125.6" cy="113.1" r=".34"/>
</g>
<g font-size="2.3" fill="#800000">
<text x="78.7" y="47.3" transform="rotate(-90 78.7 47.3)">USB</text>
<text x="223.4" y="187.9">Design by:</text>
</g>
<g font-size="1.8" fill="#800000">
<text x="224.2" y="174.7">Released under the Creative Commons</text>
<text x="224.2" y="177.2">Attribution Share-Alike 4.0 License</text>
<text x="224.8" y="179.7">https://creativecommons.org/licenses/by-sa/4.0/</text>
</g>
<g font-size="1.6" fill="#808080">
<text x="58.2" y="34.2">Power Input</text>
<text x="219" y="35.4">H1</text>
<text x="62.4" y="36.8">5V</text>
<text x="62.8" y="40.7" transform="rotate(-90 62.8 40.7)">D2</text>
<text x="76.3" y="41.2">CONN1</text>
<text x="131.5" y="38.4">5V</text>
<text x="219" y="37.4">MOUNT-HOLE3.2</text>
<text x="219" y="40.4">H2</text>
<text x="127.2" y="42.1">0.1uF</text>
<text x="129.3" y="45.4">C3</text>
<text x="189.7" y="47">D3</text>
<text x="190.7" y="43.4">5V</text>
<text x="219" y="42.3">MOUNT-HOLE3.2</text>
<text x="219" y="47.3">MOUNT-HOLE3.2</text>
<text x="219" y="45.3">H3</text>
<text x="69.7" y="53.9">DGND</text>
<text x="76.3" y="49.8">USBA-SMD-MALE</text>
<text x="121.6" y="51.6">5V</text>
<text x="125.7" y="53.4">U2</text>
<text x="130.5" y="49">DGND</text>
<text x="141.4" y="51.6">3.3V</text>
<text x="178.2" y="52.2">JP3</text>
<text x="184.8" y="53.9">DGND</text>
<text x="108.6" y="59.9" transform="rotate(-90 108.6 59.9)">DGND</text>
<text x="63.4" y="66">OSH_LOGO_LED</text>
<text x="158.5" y="62.1" transform="rotate(-90 158.5 62.1)">DGND</text>
<text x="75.3" y="72.8" transform="rotate(-90 75.3 72.8)">R1</text>
<text x="78.6" y="79.9" transform="rotate(-90 78.6 79.9)">D1</text>
<text x="220.3" y="82.8">3.3V</text>
<text x="74.6" y="85.1">DGND</text>
<text x="129.9" y="89.4">3.3V</text>
<text x="159.5" y="89.4">3.3V</text>
<text x="212.7" y="84.6">JP1</text>
<text x="97.6" y="91.7">Water Flow Counter</text>
<text x="113.4" y="92.7">5V</text>
<text x="126.6" y="96">5V</text>
<text x="132.7" y="95.8" transform="rotate(-90 132.7 95.8)">100k</text>
<text x="143" y="96">5V</text>
<text x="154.5" y="96">5V</text>
<text x="162.3" y="95.8" transform="rotate(-90 162.3 95.8)">100k</text>
<text x="212.7" y="93.3">ColdTemperature</text>
<text x="219.3" y="95">DGND</text>
<text x="109.1" y="96.4">0.1uF</text>
<text x="111.2" y="99.7">C1</text>
<text x="119" y="97.8">JP4</text>
<text x="132.8" y="99.1" transform="rotate(-90 132.8 99.1)">R9</text>
<text x="138.7" y="99.7">0.1uF</text>
<text x="147" y="97.8">JP5</text>
<text x="162.4" y="99.1" transform="rotate(-90 162.4 99.1)">R10</text>
<text x="59.8" y="103.2">Data Logging</text>
<text x="69.7" y="107.6">U3</text>
<text x="83.8" y="104.2">3.3V</text>
<text x="100.3" y="104.2">3.3V</text>
<text x="112.4" y="103.2">DGND</text>
<text x="115.1" y="107.5">3.3V</text>
<text x="119" y="106.5">ColdFlow</text>
<text x="140.8" y="103">C6</text>
<text x="142" y="106.5">DGND HotFlow</text>
<text x="197.3" y="107.5">3.3V</text>
<text x="202.2" y="107.5">3.3V</text>
<text x="96" y="109.5">0.1uF</text>
<text x="98.1" y="112.8">C2</text>
<text x="117.9" y="113.9" transform="rotate(-90 117.9 113.9)">10k</text>
<text x="125.6" y="108.1">DGND</text>
<text x="132.1" y="108.8">10k R12</text>
<text x="143.7" y="111.4" transform="rotate(-90 143.7 111.4)">DGND</text>
<text x="153.5" y="108.1">DGND</text>
<text x="179.2" y="109.1">3.3V</text>
<text x="214.4" y="110.9">JP2</text>
<text x="221.9" y="109.1">3.3V</text>
<text x="61.5" y="119.6">DGND</text>
<text x="69.7" y="118">24LC512</text>
<text x="89.4" y="116.4">DGND</text>
<text x="99.3" y="118">DGND</text>
<text x="118" y="117.2" transform="rotate(-90 118 117.2)">R11</text>
<text x="174.9" y="114.5">0.1uF</text>
<text x="177" y="117.8">C5</text>
<text x="214.4" y="119.6">HotTemperature</text>
<text x="115.2" y="125.7" transform="rotate(-90 115.2 125.7)">DGND</text>
<text x="156.2" y="125.6">3.3V</text>
<text x="178.2" y="122.9">DGND</text>
<text x="201.9" y="120.5" transform="rotate(-90 201.9 120.5)">R2</text>
<text x="205" y="120.5" transform="rotate(-90 205 120.5)">10k</text>
<text x="220.9" y="121.3">DGND</text>
<text x="60.8" y="127.2">3.3V</text>
<text x="87.1" y="128.9">3.3V</text>
<text x="186.4" y="126.2">DGND</text>
<text x="82.8" y="134.2">0.1uF</text>
<text x="84.9" y="137.5">C4</text>
<text x="117.9" y="136.9" transform="rotate(-90 117.9 136.9)">10k</text>
<text x="121.1" y="136.9" transform="rotate(-90 121.1 136.9)">10k</text>
<text x="124.4" y="136.9" transform="rotate(-90 124.4 136.9)">10k</text>
<text x="127.7" y="136.9" transform="rotate(-90 127.7 136.9)">10k</text>
<text x="155.2" y="137.7">DGND</text>
<text x="57.2" y="138.6" transform="rotate(-90 57.2 138.6)">R3</text>
<text x="60.3" y="138.6" transform="rotate(-90 60.3 138.6)">2k</text>
<text x="63.8" y="138.6" transform="rotate(-90 63.8 138.6)">R4</text>
<text x="66.9" y="138.6" transform="rotate(-90 66.9 138.6)">2k</text>
<text x="86.1" y="142.7">DGND</text>
<text x="118" y="140.2" transform="rotate(-90 118 140.2)">R8</text>
<text x="121.3" y="140.2" transform="rotate(-90 121.3 140.2)">R6</text>
<text x="124.6" y="140.2" transform="rotate(-90 124.6 140.2)">R5</text>
<text x="127.9" y="140.2" transform="rotate(-90 127.9 140.2)">R7</text>
<text x="123.9" y="146">DGND</text>
</g>
<g font-size="1.4" fill="#808080">
<text x="72" y="45.4">VBUS1</text>
<text x="72.5" y="47.1">GND1</text>
<text x="73.4" y="42.2">D+1</text>
<text x="73.8" y="43.8">D-1</text>
<text x="183" y="47.1">2</text>
<text x="183" y="48.7">1</text>
<text x="119.1" y="56.9">GND@2*2</text>
<text x="121.6" y="55.3">VIN*2</text>
<text x="122.3" y="58.6">TX*2</text>
<text x="127.1" y="56">VIN</text>
<text x="127.1" y="57.7">GND</text>
<text x="127.1" y="59.3">TX</text>
<text x="132.3" y="59.3">VBAT</text>
<text x="133.2" y="57.7">RST</text>
<text x="133.3" y="56">3V3</text>
<text x="137.3" y="55.3">3V3*2</text>
<text x="137.3" y="56.9">RST*2</text>
<text x="137.3" y="58.6">VBAT*2</text>
<text x="121.1" y="61.9">WKP*2</text>
<text x="121.3" y="63.5">DAC*2</text>
<text x="122.2" y="60.2">RX*2</text>
<text x="122.3" y="65.2">A5*2</text>
<text x="127.1" y="61">RX</text>
<text x="127.1" y="62.6">WKP</text>
<text x="127.1" y="64.2">DAC</text>
<text x="127.1" y="65.9">A5</text>
<text x="132.8" y="61">GND</text>
<text x="133.9" y="62.6">D7</text>
<text x="133.9" y="64.3">D6</text>
<text x="133.9" y="65.9">D5</text>
<text x="137.3" y="60.2">GND*2</text>
<text x="137.3" y="61.9">D7*2</text>
<text x="137.3" y="63.5">D6*2</text>
<text x="137.3" y="65.2">D5*2</text>
<text x="122.3" y="66.8">A4*2</text>
<text x="122.3" y="68.5">A3*2</text>
<text x="122.3" y="70.1">A2*2</text>
<text x="122.3" y="71.7">A1*2</text>
<text x="127.1" y="67.5">A4</text>
<text x="127.1" y="69.2">A3</text>
<text x="127.1" y="70.8">A2</text>
<text x="133.9" y="67.5">D4</text>
<text x="133.9" y="69.2">D3</text>
<text x="133.9" y="70.8">D2</text>
<text x="137.3" y="66.8">D4*2</text>
<text x="137.3" y="68.5">D3*2</text>
<text x="137.3" y="70.1">D2*2</text>
<text x="137.3" y="71.7">D1*2</text>
<text x="122.3" y="73.4">A0*2</text>
<text x="122.3" y="75">B5*2</text>
<text x="122.3" y="76.7">B4*2</text>
<text x="127.1" y="72.5">A1</text>
<text x="127.1" y="74.1">A0</text>
<text x="127.1" y="75.8">B5</text>
<text x="127.1" y="77.4">B4</text>
<text x="133.9" y="72.5">D1</text>
<text x="133.9" y="74.1">D0</text>
<text x="134" y="75.8">C5</text>
<text x="134" y="77.4">C4</text>
<text x="137.3" y="73.4">D0*2</text>
<text x="137.3" y="75">C5*2</text>
<text x="137.3" y="76.7">C4*2</text>
<text x="122.3" y="78.3">B3*2</text>
<text x="122.3" y="80">B2*2</text>
<text x="122.3" y="81.6">B1*2</text>
<text x="122.3" y="83.3">B0*2</text>
<text x="127.1" y="79">B3</text>
<text x="127.1" y="80.7">B2</text>
<text x="127.1" y="82.3">B1</text>
<text x="127.1" y="84">B0</text>
<text x="134" y="79.1">C3</text>
<text x="134" y="80.7">C2</text>
<text x="134" y="82.3">C1</text>
<text x="134" y="84">C0</text>
<text x="137.3" y="78.3">C3*2</text>
<text x="137.3" y="80">C2*2</text>
<text x="137.3" y="81.6">C1*2</text>
<text x="137.3" y="83.3">C0*2</text>
<text x="217.5" y="89.8">1</text>
<text x="217.5" y="88.2">2</text>
<text x="217.5" y="86.5">3</text>
<text x="123.8" y="101.3">2</text>
<text x="123.8" y="99.7">3</text>
<text x="151.8" y="101.3">2</text>
<text x="151.8" y="99.7">3</text>
<text x="123.8" y="103">1</text>
<text x="151.8" y="103">1</text>
<text x="67.4" y="112.8">3</text>
<text x="67.4" y="109.6">1</text>
<text x="67.4" y="111.2">2</text>
<text x="71.2" y="113.6">A2</text>
<text x="71.2" y="110.3">A0</text>
<text x="71.2" y="111.9">A1</text>
<text x="75.6" y="110.3">VCC</text>
<text x="75.8" y="113.6">SCL</text>
<text x="76" y="111.9">WP</text>
<text x="81.1" y="111.2">7</text>
<text x="81.1" y="109.6">8</text>
<text x="81.1" y="112.8">6</text>
<text x="128.3" y="112.8">7</text>
<text x="132" y="113.6">RCLK</text>
<text x="140.6" y="113.6">Y0</text>
<text x="145.2" y="112.8">19</text>
<text x="188.6" y="113.2" transform="rotate(-90 188.6 113.2)">GND</text>
<text x="190.2" y="113.2" transform="rotate(-90 190.2 113.2)">DQ</text>
<text x="191.8" y="113.2" transform="rotate(-90 191.8 113.2)">VCC</text>
<text x="219.2" y="112.8">3</text>
<text x="67.4" y="114.5">4</text>
<text x="71.2" y="115.2">VSS</text>
<text x="75.5" y="115.2">SDA</text>
<text x="81.1" y="114.5">5</text>
<text x="127.5" y="119.4">11</text>
<text x="128.3" y="117.8">1</text>
<text x="128.3" y="114.5">8</text>
<text x="132" y="118.5">CLKA</text>
<text x="132" y="115.2">RCOA</text>
<text x="140.6" y="118.5">Y3</text>
<text x="140.6" y="116.9">Y2</text>
<text x="140.6" y="115.2">Y1</text>
<text x="145.2" y="119.4">15</text>
<text x="145.2" y="117.8">16</text>
<text x="145.2" y="116.1">17</text>
<text x="145.2" y="114.5">18</text>
<text x="219.2" y="116.1">1</text>
<text x="219.2" y="114.5">2</text>
<text x="128.3" y="124.4">2</text>
<text x="128.3" y="122.7">9</text>
<text x="132" y="125.1">CLKB</text>
<text x="132" y="123.4">CLKBEN</text>
<text x="132" y="120.1">CCLR</text>
<text x="140.6" y="125.1">Y7</text>
<text x="140.6" y="123.4">Y6</text>
<text x="140.6" y="121.8">Y5</text>
<text x="140.6" y="120.2">Y4</text>
<text x="145.2" y="124.4">12</text>
<text x="145.2" y="122.7">13</text>
<text x="145.2" y="121.1">14</text>
<text x="128.3" y="127.6">3</text>
<text x="128.3" y="129.3">4</text>
<text x="128.3" y="130.9">5</text>
<text x="132" y="128.4">GAL</text>
<text x="132" y="130">GAU</text>
<text x="132" y="131.6">GBL</text>
<text x="139.7" y="130">VCC</text>
<text x="145.2" y="129.3">20</text>
<text x="128.3" y="132.6">6</text>
<text x="132" y="133.3">GBU</text>
<text x="139.4" y="133.3">GND</text>
<text x="145.2" y="132.6">10</text>
</g>
<g font-size="1.1" fill="#808080">
<text x="178.2" y="44">Battery</text>
<text x="113.1" y="59.2">OSH_LOGO_LED</text>
<text x="112.4" y="65.8">COLD_LOW_BYTE</text>
<text x="112.6" y="60.9">COUNTER_CLEAR</text>
<text x="118.8" y="62.5">RCLK</text>
<text x="119.9" y="64.2">DQ</text>
<text x="141.2" y="62.5">Y0</text>
<text x="141.2" y="64.2">Y1</text>
<text x="141.2" y="65.8">Y2</text>
<text x="112.1" y="67.5">COLD_HIGH_BYTE</text>
<text x="112.6" y="70.7">HOT_HIGH_BYTE</text>
<text x="112.9" y="69.1">HOT_LOW_BYTE</text>
<text x="141.2" y="67.5">Y3</text>
<text x="141.2" y="69.1">Y4</text>
<text x="141.2" y="70.7">Y5</text>
<text x="120.2" y="74">Y6</text>
<text x="120.2" y="72.4">Y7</text>
<text x="141.2" y="74">SDA</text>
<text x="141.2" y="72.4">SCL</text>
<text x="81.2" y="83.5" transform="rotate(-90 81.2 83.5)">Reverse mount LED behind OSH Logo</text>
<text x="212.7" y="78.6">Cold Temperature Sensor</text>
<text x="221.8" y="88.8">DQ</text>
<text x="133" y="102">COLD_FLOW</text>
<text x="162.6" y="102">HOT_FLOW</text>
<text x="184.8" y="104.9">Board Temperature</text>
<text x="214.4" y="103.2">Hot Temperature Sensor</text>
<text x="85.3" y="113.5">SCL</text>
<text x="120.5" y="113.5">RCLK</text>
<text x="151.1" y="113.5">Y0</text>
<text x="85.3" y="115.1">SDA</text>
<text x="118.3" y="118.4">COLD_FLOW</text>
<text x="151.1" y="115.1">Y1</text>
<text x="151.1" y="116.8">Y2</text>
<text x="151.1" y="118.4">Y3</text>
<text x="223.4" y="115.1">DQ</text>
<text x="66.4" y="121.3">Address: Control: A0 + Address High + Address Low</text>
<text x="66.4" y="122.5">1010</text>
<text x="66.4" y="123.8">r=read/write operation</text>
<text x="66.4" y="125">1 = read</text>
<text x="69.2" y="122.5">000r xxxx xxxx xxxx xxxx</text>
<text x="104.3" y="120.1">COUNTER_CLEAR</text>
<text x="118.9" y="125">HOT_FLOW</text>
<text x="151.1" y="120.1">Y4</text>
<text x="151.1" y="121.7">Y5</text>
<text x="151.1" y="123.3">Y6</text>
<text x="151.1" y="125">Y7</text>
<text x="205.3" y="123.3">DQ</text>
<text x="66.4" y="126.2">0=write</text>
<text x="103.8" y="129.9">COLD_HIGH_BYTE</text>
<text x="104.1" y="128.3">COLD_LOW_BYTE</text>
<text x="104.7" y="131.6">HOT_LOW_BYTE</text>
<text x="104.4" y="133.2">HOT_HIGH_BYTE</text>
<text x="67.2" y="143.1">SDA</text>
<text x="67.2" y="141.4">SCL</text>
</g>
</svg>
